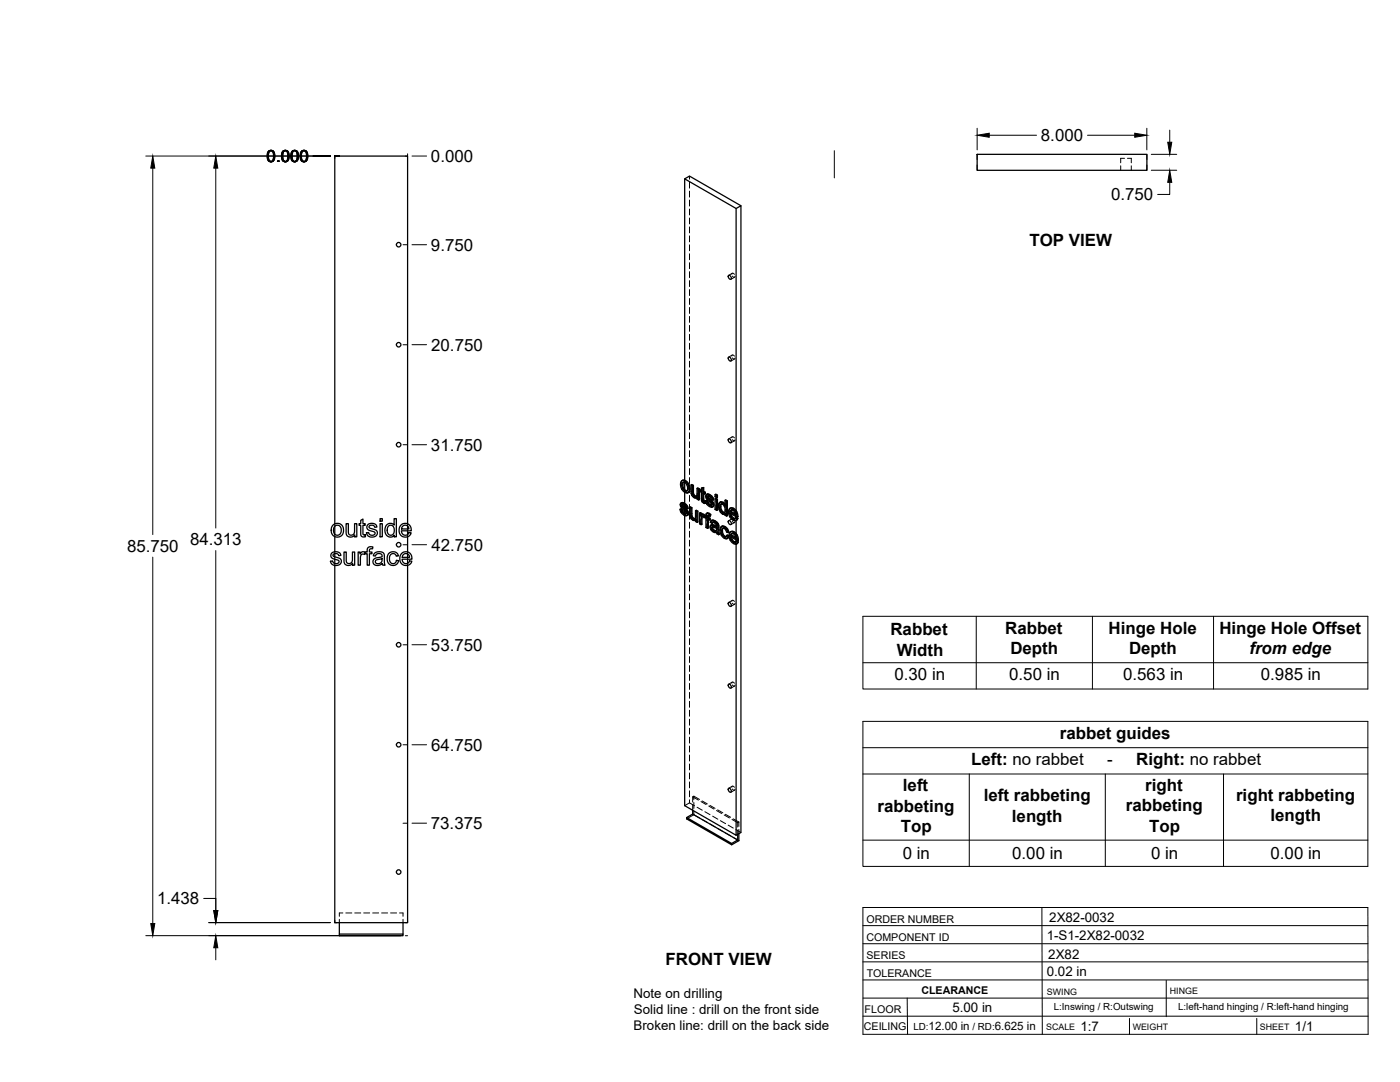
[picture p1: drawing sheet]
<svg xmlns="http://www.w3.org/2000/svg" width="559mm" height="432mm" viewBox="0 0 559 432" stroke-linecap="round" stroke-linejoin="round" font-family="sans-serif">
<!-- layer: Visible -->
<g fill="none" stroke="#000" stroke-width=".51">
<path d="M273.3 71.4l1.9-1.1 20.5 11.8M390 61.6h67.8v6.4h-67.8zM293.8 83.2l1.9-1.1v250.1l-1.9 1.1M290.8 109.9a.93 .93 0 0 1 .9 .5 .93 .93 0 0 1-.2 1.1l-.8-.9zM290.8 142.5a.93 .93 0 0 1 .9 .6 .93 .93 0 0 1-.2 1l-.8-.9zM290.8 175.1a.93 .93 0 0 1 .9 .6 .93 .93 0 0 1-.2 1l-.8-.8zM272.2 191.8l.6-.2 .9 .2zM272.2 191.8l-.4 .5-.2 1 .5 1.9 1.5 1.4 .8 .1 .5-.3M272.3 193.6l.3 1.4M272.6 195l.3-.1 .8 .8-.3 .2zM272.8 192.5l-.2 .9M272.9 194.9l-.3-1.5-.3 .2v-.3l.2-.6 .5-.2 1 .7 .4 1.3-.2 1.4h-.8"/>
<path d="M273.3 191.6v-120.2l20.5 11.8v120.6M273.3 192.6v2.8M273.3 196.4v4.5M273.4 192l1 1a1.88 1.88 0 0 1 1 2M273.7 195.7l.5 .2M273.7 191.8l1.2 1.3M274.6 193.3l.5 1.9 .3-.2-.2 1.2M275.1 195.2l-.2 1.2 .3-.2-.6 .5M275.8 193.5l.7 .4 .3-.2v3.2M276.5 193.9v3.1l.3-.1 .3 .6M276.5 197.1l.3 .6 .3-.2 .4 .4M276.8 197.7l.4 .4h.9"/>
<path d="M276.8 193.7l-.7-.4-.3 .2v3l.3 1.2 .8 .8a.97 .97 0 0 0 1.4 .1v.6l.5 .4M277.2 198.1l.5 .1M278 198.1l-.3 .1M278.2 194.9l.6 .4 .4-.2v4.3l-.4 .2v-4.3M278.3 198.6l-.3 .2M279.2 195.1l-.7-.4-.3 .2v2.7l-.5 .6M280 195.5l-.5 .1v.6l.5 .3v3.3l.9 1h.7l-.1-.7h-.6M280 194.8l.9-.2v1.5M280.6 194.8v1.5l.3-.2 .6 .3M280.6 196.3l.6 .3 .3-.2v.6l-.3 .2v-.6M280.6 199.7l.6 .2M280.7 200l.8 .1"/>
<path d="M280.9 194.6l-.9 .2v1.1l-.5-.3M280.9 197v2.6M281.2 197.2l-.6-.4v2.9l.4 .1M281.6 199.8l.6 .3M282.1 197.3l.7-.1 .6 .2M282.3 198.3l.6 .4M282.4 198.6l.2 .3 .4-.1 1.4 1.3M282.4 197.1l-.4 .3M282.5 197.4h.9l.7 .6M282.5 199.9l-.9-.1 .7 1.6 1.2 .9 1-.1M282.6 198.9l1.5 1.4 .3-.2 .4 .6M282.6 198v.1"/>
<path d="M282.7 198.4l-.1-.3-.3 .2 .1-.2 .9 .3 .6 1 .6 .2M282.8 197.2l-.9 .2-.2 .9 .4 .9 1.8 1.8-.1 .7M283 197.6l.8 .6 .3-.2 .5 .6M283.8 198.2l.5 .6 .3-.2 .2 .9-.3 .1-.2-.8M285.4 199l.3-.1 .7 .3-.4 .2zM285.4 197.4l.3-.2 .7 .4-.4 .2zM285.4 199v4.3l.6 .4M285.4 197.4v.8l.6 .4M286.4 199.2v4.3l-.4 .2v-4.3M286.4 197.6v.8l-.4 .2v-.8M289.4 199.7l.6 .3 .3-.1v5.9l-.3 .2v-6M290.3 199.9l-.6-.4-.3 .2v2.1l-.5-.7"/>
<path d="M133 209.4l1.7-.5 1.4 .4 .9 1.3v2.1l-.8 1.1-1.8 .5-1.5-.7-.7-1.6a2.9 2.9 0 0 1 .8-2.6zM133.5 210.1l1.2-.5 .6 .1 .6 .7 .3 1.7-.8 1.3-1.2 .2-.8-.7-.3-1.5zM133.6 210v3.2M133.6 214.2v6M138.2 209h.8l.1 3.8a1.31 1.31 0 0 0 1.7 .7 1.31 1.31 0 0 0 .7-1.7v-2.8h.9v5.2h-.8v-.7a1.86 1.86 0 0 1-2.2 .8 1.86 1.86 0 0 1-1.2-2.1zM144 207.7l.9-.6v1.9h.9v.7h-.9v3.4l.2 .3h.7l.1 .8h-1.3l-.6-.6v-3.9h-.7v-.7h.7zM146.7 209.5l.9-.5h1.6a1.47 1.47 0 0 1 1.2 1.3l-.8 .1a1.17 1.17 0 0 0-1.2-.9 1.17 1.17 0 0 0-1.1 .9l.4 .4 2.1 .6a1.6 1.6 0 0 1 .7 2 1.6 1.6 0 0 1-2 1l-1.5-.5-.7-1.2 .9-.2 .4 .8 .5 .3 1.3-.2a.73 .73 0 0 0 .3-.9 .73 .73 0 0 0-.9-.4l-1.1-.3a1.41 1.41 0 0 1-1-2.3zM151.7 209h.9v5.2h-.9zM151.7 207h.9v1h-.9zM154.2 209.6l1.2-.7a1.86 1.86 0 0 1 1.9 .7v-2.6h.9v7.2h-.8v-.6a2.17 2.17 0 0 1-2.7 .4 2.17 2.17 0 0 1-1.1-2.4zM155 210l1.3-.3 .9 1v1.9l-.8 1-1-.1-.7-.9-.1-1.5zM160 209.6a2.46 2.46 0 0 1 2.9-.5 2.46 2.46 0 0 1 1.2 2.7h-3.9l.3 1.1 .8 .6a1.46 1.46 0 0 0 1.9-1l.9 .1-.5 1-.9 .6-1.5 .1-1.2-.7-.7-1.7 .1-1.1z"/>
<path d="M160.7 210l.6-.4 1 .1 .6 .5 .3 .9h-2.9zM162.7 209v-146.7h-29.1v146.7M162.7 209.9v1.2M162.7 211.8v1.5M162.7 214.2v6.1M271.4 203.2l.6 .3M271.9 200.7l.7-.1 .6 .2M272 203.5l.4-.2 .2 .9-.3 .1zM272.1 201.7l.7 .4M272.2 202l1.1 .6M272.2 200.6l-.4 .2M272.3 204.3l.7 .6h.8"/>
<path d="M272.3 200.8h.9l.8 .6M272.4 203.3l-1-.1 .7 1.6 1.3 .9 .9-.1M272.4 202.3l1.5 1.4 .3-.2 .5 .7M272.5 201.4l-.1 .1M272.5 201.8l-.3-.3 1 .3 .5 1 .6 .3M272.6 200.6l-.9 .3-.2 .8 .4 .8 1.9 1.9-.2 .7M272.9 201l.7 .6 .4-.2 .4 .7M273 204.9l.6 .2M273.3 205.7v115.8l20.5 11.8v-116.1M273.3 203.9v.9l-.7-.6M273.3 201.9v.7M273.3 202.6l.9 .9"/>
<path d="M273.6 201.6l.5 .6 .3-.1 .3 .8-.4 .2-.2-.9M273.7 205.1h-.1M273.9 203.7l.4 .6 .4-.1 .1 .7M274.3 204.3l.2 .7 .3-.1-.2 .5M274.5 205l-.2 .6 .3-.2-.4 .4M275.2 202.4l.7 .4 .3-.2v3.2M275.9 202.8v3.2l.3-.2 .3 .6M275.9 206l.2 .6 .4-.2 .4 .4M276.1 206.6l.5 .4h.9M276.2 202.6l-.7-.4-.3 .2v3.1l.3 1.1 .8 .8a.97 .97 0 0 0 1.4 .1M276.6 207l.6 .2M277.5 207l-.3 .2"/>
<path d="M277.6 203.8l.6 .4 .4-.2v4.3l-.4 .2v-4.3M277.7 207.5v.7l.5 .3M277.7 207.5l-.2 .2M278.6 204l-.7-.4-.3 .2v2.7l-.4 .7M279.2 204.7l.6 .4 .3-.2v.5l.4-.2M279.8 205.1v.6l.7-.5 .4 .1M280 206.4l.2 2.8-.4 .2v-2.2M280.1 204.9l-.6-.3-.3 .1v4.3l.6 .4M280.2 205.3h.7l.6 .4M280.3 206.1v.1M280.6 205.4l.6 .5M281 206.6l-.8-.5-.2 .3 .3-.2-.1 .8"/>
<path d="M281.2 200.3l.1 .7M281.2 206.4l.6 .4v3.7l.6 .4M281.2 206.4v-.3l-.2 .5M281.2 206.5l-.2 .1M282.2 204.9h.9l.6 .4M282.2 200.1l.3-.2 .3 .8-.3 .2zM282.4 206.6l.7 .4 .3-.2v.6l-.3 .1v-.5M282.5 204.7l-.5 .2M282.5 200.9l.6 .6h.9M282.7 207.3v3.4l-.3 .2v-3.8l.7 .4M282.7 205.7v.7M282.8 205.1l.6 .4 .3-.2-.4 .8 .1-.6"/>
<path d="M282.8 200.7l.7 .7M283.1 204.9l-.6-.2-.5 .2-.2 1.3-.6-.3 .6-.1M283.1 201.5l.7 .2M283.3 206.1a.46 .46 0 0 0-.5-.5 .46 .46 0 0 0-.4 .6v.4l.3-.2 .7 .4M283.8 209.6l.8-.2 1.4 .5M283.9 201.7h-.1M284.1 210.7l.2 .6 .3-.2 .5 .5M284.1 200.3l.4 .6 .3-.2 .2 .8M284.2 210.4l-.1 .3 .3-.2 .2 .6M284.2 209.4l-.5 .2M284.3 211.3l.5 .5h1h-1M284.3 210.3l-.1 .1"/>
<path d="M284.3 207.7l.9 .4 .3-.2 .8 .6M284.4 210.3l.8 .3a.72 .72 0 0 1 .8 .6 .72 .72 0 0 1-.5 .8M284.4 210.3l-.2 .1M284.4 210.3v.2M284.5 200.9l.1 .7 .4-.1-.2 .5M284.5 208.4l-.4 .5 .2-.4 .5-.1 1.1 1a.48 .48 0 0 1 0 .8 .48 .48 0 0 1-.7-.3l-.9-.3M284.6 209.4l-1 .3-.2 .9 .7 1.3 1.1 .6a.64 .64 0 0 1 1 .5l.6 .4M284.6 201.6l-.1 .6 .3-.2-.5 .4M284.6 207.6l-.7 .2M285.2 208.1l.8 .5 .3-.1 .4 .5M285.5 207.9l-.9-.3-.8 .3-.3 .5 .6 .5M286 208.6l.4 .6 .3-.2 .2 .7"/>
<path d="M286.4 209.2l.2 .6 .3-.1 .1 2.9M286.6 209.8l.1 3 .3-.2 .1 .6-.3 .2-.1-.6M287.4 202.4l.3 1.4M287.5 200.4h1.2l.6 .6M287.7 201.3h.8l.6 .8 .3 1.5-.3 1M287.7 201.3l-.3 1.1 .3-.2 .3 1.4M287.7 203.8l.3-.2 .8 .8-.4 .2zM287.8 201.2l-.1 .1M287.8 200.3l-.5 .2M288 201.1l-.3 1.1M288.1 212v.1a1.11 1.11 0 0 0 .7 1.4l.6 .5M288.2 210.1l.9 .2 .3-.2 1 1"/>
<path d="M288.3 213.4l.8 .8h.8M288.4 200.6l.5 .5h.5M288.4 204.6h.7M288.5 209.9l-.6 .3M288.6 210.8l-.2 1M288.7 200.4l-.8-.2-.8 .4-.3 .8v1.3l.9 1.9 1 .7 .7-.2v.5l.6 .4M288.8 204.4l.4 .1M289.1 210.3l.8 .6a1.42 1.42 0 0 1 1 1.5l-.3 .1-.5-1.3M289.4 210.1l-.9-.2-.7 .3-.4 .8v1.1l.4 1.3 .7 1 1 .6h.6M289.4 205.1l-.2 .2M290 213.7l.6 .4M290.6 212.5l-.6-.2-.7-1.2-.9-.3-.3 1.2 .3-.2 .3 1.4"/>
<path d="M290.6 214.1l.4-.1-.2 .5-.7 .5zM290.8 207.8a.93 .93 0 0 1 .9 .5 .93 .93 0 0 1-.2 1.1l-.8-.9zM291 214l-.7-.5-.6 .8-.6-.1M291.3 202.9h.9a1.84 1.84 0 0 1 1.8 1.2M291.5 204.3l2 1.2-.3-1.1-.9-.9-.6 .1-.2 .7 .3-.2 1.7 1M291.5 212.3l.8-.1a2.05 2.05 0 0 1 2 1.3M291.7 213.6l2 1.2-.4-1.3-.9-.6-.5 .1-.2 .6 .3-.2 1.7 1M291.8 205l.3 .9M291.8 206.1l.7 .8h.9M292 203.5l-.2 .6M292 215.5l.8 .8h.8M292 214.4l.3 .9"/>
<path d="M292.2 212.9l-.2 .5M292.5 203l1 1a1.97 1.97 0 0 1 1 2.1M292.5 206.9l.6 .2M292.7 212.4l1 1a1.83 1.83 0 0 1 1 1.8v.2M292.8 216.3l.5 .2M292.8 202.8l-.8-.2-1 .7-.2 1.4 .3 1.1 .7 1.1 1.2 .9h.7l.8-.9M293 212.2l-.8-.2-.9 .5-.3 1.9 1 2 .9 .6 .9 .2M293.3 207l-.2 .1M293.5 216.4l-.2 .1M293.5 206.6l.7 .5M293.7 204.3l.5 1.9 .3-.1-.3 .1M293.7 216l.7 .5"/>
<path d="M293.8 206.2v.3M293.8 207.7v5.2M293.8 215.5v.5M293.9 213.7l.5 1.9 .3-.2-.3 .2M294.2 206.4l-2.8-1.6 .4 1.3 .3-.2 .8 .9M294.4 215.8l-2.8-1.6 .4 1.3 .3-.2 .8 .8M294.5 206.9l-.7 .8M294.5 206.9l-.6-.5-.8 .7M294.7 216.3l-.7 .8M294.7 216.3l-.9 .9M294.7 216.3l-.7-.5-.7 .7M132.4 220.7l1.2-.5h1.1a1.53 1.53 0 0 1 1.4 1.5l-.9 .1a1.17 1.17 0 0 0-1.1-.9 1.17 1.17 0 0 0-1.2 .8l.4 .4 2.2 .7a1.64 1.64 0 0 1 .5 2.1 1.64 1.64 0 0 1-2.1 .8l-1.3-.4-.7-1.3 .9-.2 .4 .9 .6 .2 1.2-.2a.81 .81 0 0 0 .2-1 .81 .81 0 0 0-1-.4l-1.2-.3a1.35 1.35 0 0 1-.6-2.3z"/>
<path d="M133.6 220.9v1.3M133.6 223.2v1.7M137.3 220.3h.9v3.8a1.31 1.31 0 0 0 1.7 .7 1.31 1.31 0 0 0 .8-1.7v-2.8h.9v5.3h-.8v-.8a1.86 1.86 0 0 1-2.3 .8 1.86 1.86 0 0 1-1.2-2zM143 220.3h.7v.8a1.27 1.27 0 0 1 2.1-.7l.8-.1v-1.2a1.56 1.56 0 0 1 2.2-.8l-.1 .7a.81 .81 0 0 0-.9 0 .81 .81 0 0 0-.4 .8v.5h1.1v.7h-1.1v4.6h-.8v-4.6h-.8v-.4l-.3 .7-.8-.2-.7 .5-.2 4h-.8zM149.4 220.9l1.5-.7 1.3 .1 .9 .4 .6 4.9h-.9l-.2-.7-1.3 .7h-1.3l-.7-.3-.4-.7a1.74 1.74 0 0 1 2-2.1l.6-.1a.8 .8 0 0 0 1-.8 .8 .8 0 0 0-1.1-.7l-1.1 .2-.4 .8-.9-.1zM150.1 223.5l2.4-.6v.3a1.44 1.44 0 0 1-1 1.7 1.44 1.44 0 0 1-1.7-.8zM155.2 220.9l1.2-.7 1.4 .1 .8 .6 .4 .9-.8 .2a1.44 1.44 0 0 0-1.9-1 1.44 1.44 0 0 0-.9 1.9l.4 1.5 .7 .5 1.1-.1 .6-1.2 .9 .1-.5 1.2a2.49 2.49 0 0 1-3.2 .2 2.49 2.49 0 0 1-.8-3.1zM160.3 220.9a2.46 2.46 0 0 1 2.9-.4 2.46 2.46 0 0 1 1.2 2.7h-3.9l.2 .9 .8 .8a1.46 1.46 0 0 0 2-1l.8 .3-.4 .7-.9 .7h-1.6l-1.1-.6-.6-1-.1-1 .1-1zM161 221.3l.6-.3h1l.6 .4 .3 1h-3zM162.7 225.6v142.6h-29.1v-142.6M162.7 221v1.4M162.7 223.2v1.6"/>
<path d="M290.8 240.4a.93 .93 0 0 1 .9 .6 .93 .93 0 0 1-.2 1l-.8-.8zM290.8 273a.93 .93 0 0 1 .9 .6 .93 .93 0 0 1-.2 1l-.8-.8zM290.8 314.6a.93 .93 0 0 1 .9 .5 .93 .93 0 0 1-.2 1.1l-.8-.9zM276.5 323.4v1.5l-2.4 1.4v.5l17.9 10.3v-.5l-17.9-10.3M276.5 324.9l17.9 10.3-2.4 1.4M294.4 333v2.2M294.9 332.7v2.8l-2.9 1.6M135.4 368.2v5.2h25.5v-.6h-25.5M160.9 368.2v4.6"/>
<circle cx="159.1" cy="97.7" r=".9"/>
<circle cx="159.1" cy="137.6" r=".9"/>
<circle cx="159.1" cy="177.5" r=".9"/>
<circle cx="159.1" cy="217.4" r=".9"/>
<circle cx="159.1" cy="257.3" r=".9"/>
<circle cx="159.1" cy="297.2" r=".9"/>
<circle cx="159.1" cy="348" r=".9"/>
</g>
<!-- layer: Hidden -->
<g fill="none" stroke="#000" stroke-width=".4">
<path d="M275.2 70.3v1.2M275.2 72.7v2.4M275.2 76.3v2.4M275.2 79.8v2.4M447.3 66.2v1.8M448.8 63.2h-1.5v1.8M450 63.2h1.5v1.8M451.5 66.2v1.8M275.2 83.4v2.4M275.2 87v2.4M275.2 90.6v2.3M275.2 94.1v2.4"/>
<path d="M275.2 97.7v2.4M275.2 101.3v2.4M275.2 104.8v2.4M275.2 108.4v2.4M275.2 112v2.4M275.2 115.6v2.3M275.2 119.1v2.4M292.1 109.5l.4-.5 .6 .5M292.3 109.1l-1.5 .8M292.3 110.2l.6 .5 .5-.5M293.2 110.6l-1.5 .9M275.2 122.7v2.4"/>
<path d="M275.2 126.3v2.4M275.2 129.9v2.3M275.2 133.4v2.4M275.2 137v2.4M275.2 140.6v2.4M275.2 144.1v2.4M275.2 147.7v2.4M275.2 151.3v2.4M275.2 154.9v2.3M275.2 158.4v2.4M292.1 142.1l.4-.5 .6 .5M292.3 141.7l-1.5 .8"/>
<path d="M292.3 142.8l.6 .5 .5-.4M293.2 143.3l-1.5 .8M275.2 162v2.4M275.2 165.6v2.4M275.2 169.1v2.4M275.2 172.7v2.4M275.2 176.3v2.4M275.2 179.9v2.3M292.1 174.7l.4-.4 .6 .5M292.3 174.3l-1.5 .9M292.3 175.5l.6 .4 .5-.4M293.2 175.9l-1.5 .8"/>
<path d="M271.9 193.1l.5 1.9-.3 .2M272.4 195l1.3 1.3-.3 .2M272.5 191.6l-.9 1.7M272.8 192.5l-.2 .1M272.9 192.4h.8l-.3 .2M273.3 191.6v1M273.3 195.4v1M273.7 192.4l.8 .9-.4 .2M273.7 196.3l.9 .3-.3 .1M274.5 195.7l-.3 .2M274.5 193.3l.3 1.4-.4 .2M274.8 194.7l-.1 .7-.5 .5"/>
<path d="M274.9 196.5l-.3 .1M275.2 183.4v2.4M275.2 187v2.4M275.2 190.6v2.4M275.2 194.1v2.4M275.2 197.7v2.4M276.1 193.3l.1 3.4-.3 .2M276.2 196.7l.2 .7-.3 .1M276.4 197.4l.4 .6-.3 .1M276.8 198l.6 .5-.3 .1M277.4 198.5l.7 .2 .5-.3-.3 .2M278 198.1h.1"/>
<path d="M278.1 198.1h.1M278.3 198l-.4 .2M278.4 198.6h-.1M278.4 197.8l-.3 .3M278.5 194.7v2.7l-.4 .6M278.6 198.4v.7l-.3 .1M278.6 199.1l.6 .3M279.8 196l.5 .3-.3 .2M279.8 195.4v.6l-.3 .2M280 195.5l.3 .2M280.3 196.3v3.3l-.3 .2M280.3 194.6v1.1l-.3 .2"/>
<path d="M280.3 199.6l.3 .5-.3 .2M280.6 196.8l.3-.2v.4M280.9 196.6l.6 .4M281.9 199.7l.5 1.3-.4 .1M282 197.8l.1 .7-.3 .2M282.1 197.4l-.4 .6M282.1 198.5l.4 .6-.3 .2M282.3 197.2l-.5 .4M282.5 198l.3-.2-.2 .2M282.5 199.1l1.6 1.6-.3 .2M282.7 197.9l-.3 .1M282.8 197.8l.6 .2-.3 .2"/>
<path d="M283.4 198l.6 .5-.3 .2M284 198.5l.2 .7-.3 .2M284.2 199.2l.6 .3M285.7 197.2v.9l-.3 .1M285.7 198.9v1.5M285.7 198.1l.7 .3M289.7 199.5v2.1l-.3 .2M133.6 209v1M133.6 213.2v1M162.7 209v.9M162.7 211.1v.7M162.7 213.3v.9"/>
<path d="M271.7 203.1l.5 1.3-.3 .2M271.8 201.3l.2 .6-.3 .2M271.9 200.8l-.4 .6M272 201.9l.4 .6-.3 .2M272.1 200.6l-.5 .4M272.2 204.4l1.1 1-.3 .1M272.3 201.4l.3-.2-.1 .2M272.4 202.5l1.6 1.6-.3 .2M272.6 201.3l-.4 .1M272.6 201.2l.6 .2-.3 .2M273.2 201.4l.6 .6-.3 .1M273.3 200.9v1"/>
<path d="M273.3 202.6v1.3M273.3 204.7v1M273.3 205.4l.8 .2-.3 .2M273.8 204.9h.2M273.8 202l.2 .6-.3 .2M274 204.1l.2 .5-.4 .1M274 204.9l-.3 .2 .3-.2M274 202.6l.7 .3M274.2 204.6l-.2 .3M274.5 205.6h-.4M275.2 201.3v2.4M275.2 204.9v2.3"/>
<path d="M275.2 208.4v2.4M275.2 212v2.4M275.2 215.6v2.4M275.2 219.2v2.3M275.5 202.2l.1 3.4-.3 .2M275.6 205.6l.2 .7-.3 .2M275.8 206.3l.4 .6-.3 .2M276.2 206.9l.6 .5-.3 .2M276.8 207.4l.7 .2 .5-.3-.2 .2M277.5 207h.1M277.7 206.9l-.4 .2M277.8 206.7l-.3 .3"/>
<path d="M277.9 203.6v2.8l-.4 .5M278 207.3v.7l-.3 .2M278 208l.6 .3M279.5 207.3v1.6l-.3 .1M279.5 208.9l.7 .3M279.5 204.6v1.5M280.1 205.4v.1M280.3 206.1l.2-.2-.3 .2M280.4 205.2l-.6 .5M280.4 206l-.3 .1M280.5 205.9l.4 .1-.3 .2M280.6 200.1l.5 .5-.3 .1"/>
<path d="M280.9 206l.4 .4M281.1 200.6l.5 .2M281.2 206.1l.3-.2-.2 .5M281.5 205.7v.1M281.5 206.3l.6 .3-.3 .2M281.5 205.9l-.2 .5M281.5 205.7l-.3 .3M281.8 205.8l.3 .2M282.1 209v1.3l-.3 .2M282.1 210.3l.6 .4M282.1 206.6v1.3M282.2 205l-.1 1-.3 .2"/>
<path d="M282.3 204.7l-.5 .4M282.4 207.1l.3-.2v.4M282.4 201l1.1 1-.3 .1M282.5 205.7h.2M282.7 206.9l.7 .5M282.8 205.5l.4 .1-.3 .2M283.2 205.6l.4 .3M283.5 202l.8 .2-.3 .2M283.7 210.1l.4 1.1-.4 .2M283.8 208.2l.6 .5M283.8 209.6l-.4 .7M284 201.5h.1"/>
<path d="M284 209.4l-.5 .4M284.1 211.2l.9 .9-.3 .2M284.1 207.7l-.6 .7M284.1 201.5l-.2 .2M284.1 200.7l.2 .5-.3 .1M284.2 201.5l-.4 .2M284.2 207.6l-.4 .3M284.3 201.2l-.2 .3M284.4 208.4l.4-.2-.3 .2M284.5 210.2l.2-.1zM284.5 210.2l-.2 .1M284.6 210.1l-.4 .2"/>
<path d="M284.6 202.2h-.3M284.7 210.1l1.6 .5-.3 .2M284.8 208.2l.6 .2-.3 .2M285 212.1l.7 .2-.3 .2M285.4 208.4l.7 .7-.3 .2M285.7 212.3l.7-.1-.4 .2M285.7 201.6v1.6l-.3 .1M285.7 203.2l.7 .3M286 209.9l.3 .1M286 211.7l-.3 .2M286.1 209.1l.2 .7-.3 .2M286.2 211.5l-.4 .3"/>
<path d="M286.3 210.6l-.1 .9-.3 .2M286.3 209.8l-.3 .4M286.4 212.2l.1 .7-.3 .1M286.5 212.9l.6 .3M287.1 201.8l.2 1.3-.3 .2M287.3 200.7l-.2 1.1-.3 .2M287.3 203.1l.6 1.1-.4 .2M287.6 200.3l-.6 .6M287.7 211.4l.5 1.9-.3 .2M287.9 204.2l.8 .8-.3 .1M287.9 210.3l-.2 1.1-.3 .2M288 201.1h.7l-.3 .2"/>
<path d="M288 201.1l-.2 .1M288 201.1h.1M288.1 201l-.3 .2M288.2 213.3l1.2 1.3-.3 .2M288.2 210l-.6 .5M288.6 210.8l-.2 .1M288.7 210.7l.8 .1-.4 .1M288.7 205l.6 .1 .4-.2-.3 .2M288.7 201.1l.8 .8-.4 .2M289.4 201.1l.3 .5M289.4 214.6l1 .2M289.5 210.8l.5 .5-.3 .2"/>
<path d="M289.5 201.9l.3 1.5-.4 .2M289.5 205.1h-.1M289.7 204.9v.6l-.3 .1M289.7 205.5l.6 .3M289.8 203.4l-.2 .7-.4 .4 .3-.1M290 211.3l.3 .8-.3 .2M290 214.1l-.1 .1M290.3 212.1l.6 .3M290.3 213.5l-.6 .8M291.1 204.1l.5 1.9-.3 .2M291.3 213.5l.5 1.9-.4 .2M291.4 204.8l.4-.1v.3"/>
<path d="M291.6 206l1.3 1.4-.4 .1M291.6 202.7l-.8 1.6M291.6 214.2l.4-.2v.4M291.8 204.7l2.7 1.5M291.8 215.4l1.3 1.3-.3 .2M291.8 212.1l-.5 1.4-.3 .2M292 214l2.7 1.6M292 203.5l-.2 .1M292.1 207.4l.4-.5 .6 .5M292.1 203.4l.7 .1-.3 .1M292.2 212.9h-.2M292.3 207l-1.5 .8"/>
<path d="M292.3 212.7l.7 .1-.3 .2M292.3 208.1l.6 .5 .5-.5M292.8 203.5l.8 .8-.3 .2M292.9 207.4l1 .2-.3 .2M293 212.8l.8 .9-.3 .2M293.2 208.5l-1.5 .9M293.5 206.9h-.1M293.5 206.9l-.2 .1M293.5 205.1l.4 .2M293.6 206.8l-.4 .2M293.6 204.3l.3 1-.4 .2M293.7 216.3h-.1"/>
<path d="M293.7 216.3l-.2 .1M293.7 214.4l.4 .3M293.8 216.2l-.4 .2M293.8 213.7l.3 1-.4 .1M293.8 216v1.2l.3-.2-1-.3M293.8 203.8v2.4M293.8 206.5v1.2M293.8 212.9v2.6M293.9 206.4l-.4 .5M294 215.8l-.3 .5M294.1 207.5l-.2 .1M294.3 216.9l-.2 .1"/>
<path d="M133.6 220.2v.7M133.6 222.2v1M133.6 224.9v.7M162.7 220.3v.7M162.7 222.4v.8M162.7 224.8v.8M275.2 222.7v2.4M275.2 226.3v2.4M275.2 229.9v2.4M275.2 233.4v2.4M275.2 237v2.4M292.3 239.6l-1.5 .8"/>
<path d="M275.2 240.6v2.4M275.2 244.2v2.3M275.2 247.7v2.4M275.2 251.3v2.4M275.2 254.9v2.4M275.2 258.4v2.4M292.1 240l.4-.5 .6 .5M292.3 240.7l.8 .5 .3-.5M293.2 241.2l-1.5 .8M275.2 262v2.4M275.2 265.6v2.4M275.2 269.2v2.3"/>
<path d="M275.2 272.7v2.4M275.2 276.3v2.4M275.2 279.9v2.4M292.1 272.6l.4-.4 .6 .5M292.3 272.2l-1.5 .9M292.3 273.3l.6 .5 .5-.4M293.2 273.8l-1.5 .8M275.2 283.4v2.4M275.2 287v2.4M275.2 290.6v2.4M275.2 294.2v2.3M275.2 297.7v2.4"/>
<path d="M275.2 301.3v2.4M275.2 304.9v2.4M275.2 308.5v2.3M275.2 312v2.4M275.2 315.6v2.4M275.2 319.2v1.2M276.5 318l2.3 1.3M276.9 319v-1.3l-.4 .3v2.1M276.9 317.7l2.3 1.3M279.8 319.9l2.1 1.2M280.2 319.6l2.1 1.2M292.1 314.2l.4-.5 .6 .5"/>
<path d="M292.3 313.8l-1.5 .8M292.3 314.9l.8 .5 .3-.5M293.2 315.3l-1.5 .9M275.2 320.4l-1.9 1.1M275.2 320.4l2 1.2M276.5 321.3v2.1M276.9 325.1l-2.8 1.7M276.9 320.3v2.3M276.9 323.8v1.3M276.9 325.1l2.3 1.4M278.2 322.2l2.1 1.1M280.2 327l2.1 1.2"/>
<path d="M281.3 323.9l2.1 1.2M282.9 321.7l2 1.2M283.4 321.4l2 1.2M283.4 328.8l2 1.2M284.4 325.7l2.1 1.2M286 323.5l2.1 1.2M286.4 323.2l2.1 1.2M286.4 330.6l2.1 1.2M287.5 327.5l2.1 1.2M289.1 325.2l2 1.2M289.5 325l2.1 1.2M289.5 332.4l2.1 1.2"/>
<path d="M290.6 329.3l2.1 1.2M292.2 327l2.2 1.3 .5-.2M292.6 326.8l2.3 1.3M292.6 334.2l2.3 1.3M293.7 331.1l2 1.1M294.4 328.3v1.8M294.4 331.2v1.8M294.9 328.1v1.7M294.9 331v1.7M135.4 366.9v1.3M136.8 364.3h-1.4v1.4M138 364.3h2.4"/>
<path d="M141.6 364.3h2.4M145.2 364.3h2.4M148.8 364.3h2.3M152.3 364.3h2.4M155.9 364.3h2.4M159.5 364.3h1.4v1.4M160.9 366.9v1.3"/>
</g>
<!-- layer: Reference -->
<g fill="none" stroke="#000" stroke-width=".4">
<path d="M133.6 62.3h1.8M134.5 62.3h-.9h1.8h-1.8v.9M162.7 61.4v.9h-.9M390 61.6v2.1M390 65.8v2.2M457.8 61.6v2.1M457.8 65.8v2.2M160.9 97.7h1.8M160.9 137.6h1.8M160.9 177.5h1.8M160.9 217.4h1.8M160.9 257.3h1.8"/>
<path d="M160.9 297.2h1.8M160.9 328.5h1.8M133.6 367.3v.9h.9M161.8 373.4h.9M162.7 367.3v.9h-.9"/>
</g>
<!-- layer: Hidden Narrow -->
<path d="M276.1 196l-.3 .2M278.5 197l-.3 .2M280.3 198.8l-.3 .1M273.3 203.5l-.3 .1M275.5 204.9l-.3 .2M277.9 205.9l-.3 .2M282.1 205.6l-.3 .1M283.5 200l-.3 .2M285.3 210.3l-.4 .2M286.3 210.9l-.3 .1" fill="none" stroke="#000" stroke-width=".4"/>
<!-- layer: Visible Narrow -->
<path d="M276.8 196.1l-.3 .2M280.9 199.2l-.3 .1M283.5 199.2l-.3 .2M273.3 202.6l-.3 .2M276.2 205l-.3 .2M282.7 206l-.3 .2M285.2 209.6l-.3 .2M286.9 210.3l-.3 .2M286.9 211.3l-.3 .2" fill="none" stroke="#000" stroke-width=".4"/>
<!-- layer: Titleblock -->
<path d="M344.4 362.2h201.6l.1 50.6h-201.7zM344.4 376.6h201.6M344.4 369.4h201.6M415.9 362.2l.1 50.6M344.4 383.9h201.6M344.4 398.3h201.6M344.4 391.1h201.6M362.1 398.3l.1 14.4M465.5 391.3v14.4M344.4 405.5h201.7M450.8 406.4v6.4M501.6 406.4v6.4" fill="none" stroke="#000" stroke-width=".4"/>
<!-- layer: Custom Tables -->
<path d="M344.4 246h201.6v29h-201.6zM389.7 246v29M436 246v29M484.4 246v29M344.4 264.5h201.6M344.4 287.9h201.6v57.9h-201.6zM344.4 298.4h201.6M344.4 308.9h201.6M386.9 308.9v36.9M441.2 308.9v36.9M488.4 308.9v36.9M344.4 335.3h201.6" fill="none" stroke="#000" stroke-width=".4"/>
<!-- layer: FD_Dimensions -->
<g fill="none" stroke="#000" stroke-width=".4">
<path d="M390 51.2v8.6M394.8 54h18.9M434.1 54h18.8M457.8 51.2v8.6M466.9 51.9v4.9M58.2 62.3h73.7M61 67.1v146.2M86.1 67.1v143.6M164.4 62.3h5.9M459.5 61.6h10.2M459.5 67.9h10.2M466.9 72.8v4.8h-4.8"/>
<path d="M164.4 97.7h5.9M164.4 137.6h5.9M164.4 177.5h5.9M86.1 219.7v143.7M164.4 217.4h5.9M61 222.3v146.3M164.4 257.3h5.9M164.4 297.2h5.9M164.4 328.5h5.9M81.3 358.5h4.8M58.2 373.4h101.8M83.3 368.2h48.6"/>
<path d="M86.1 378.2v4.9"/>
</g>
<path d="M390 54l4.8-.8v1.6zM452.9 53.2l4.9 .8-4.9 .8zM466.1 56.8h1.6l-.8 4.8zM61 62.3l.8 4.8h-1.6zM86.1 62.3l.8 4.8h-1.6zM466.9 67.9l.8 4.9h-1.6zM60.2 368.6h1.6l-.8 4.8zM85.3 363.4h1.6l-.8 4.8zM86.1 373.4l.8 4.8h-1.6z" fill="#000" stroke="#000" stroke-width=".4"/>
<!-- layer: Smart Centers -->
<path d="M333 60.1v10.9" fill="none" stroke="#000" stroke-width=".4"/>
<g font-size="6.7">
<text x="415.5" y="56.3">8.000</text>
<text x="106.4" y="64.6">0.000</text>
<text x="172" y="64.6">0.000</text>
<text x="443.5" y="80">0.750</text>
<text x="172" y="100">9.750</text>
<text x="410.9" y="98.2">TOP VIEW</text>
<text x="172.1" y="139.9">20.750</text>
<text x="172" y="179.9">31.750</text>
<text x="50.7" y="220.2">85.750</text>
<text x="75.8" y="217.6">84.313</text>
<text x="172.2" y="219.8">42.750</text>
<text x="355.4" y="253.6">Rabbet</text>
<text x="401.2" y="252.9">Rabbet</text>
<text x="442.5" y="252.9">Hinge Hole</text>
<text x="486.7" y="252.9">Hinge Hole Offset</text>
<text x="172" y="259.7">53.750</text>
<text x="357.9" y="261.6">Width</text>
<text x="403.3" y="261">Depth</text>
<text x="450.6" y="261">Depth</text>
<text x="498.7" y="261">from edge</text>
<text x="357" y="271.4">0.30 in</text>
<text x="402.8" y="271.4">0.50 in</text>
<text x="448.3" y="271.4">0.563 in</text>
<text x="503.3" y="271.4">0.985 in</text>
<text x="172" y="299.6">64.750</text>
<text x="423" y="294.8">rabbet guides</text>
<text x="387.6" y="305.4">Left: no rabbet</text>
<text x="441.9" y="305.4">-</text>
<text x="453.5" y="305.4">Right: no rabbet</text>
<text x="360.4" y="315.8">left</text>
<text x="457.1" y="315.8">right</text>
<text x="350.3" y="323.9">rabbeting</text>
<text x="392.7" y="319.8">left rabbeting</text>
<text x="449.4" y="323.8">rabbeting</text>
<text x="493.4" y="319.8">right rabbeting</text>
<text x="403.9" y="327.9">length</text>
<text x="507" y="327.8">length</text>
<text x="172" y="330.9">73.375</text>
<text x="359.5" y="331.9">Top</text>
<text x="458.6" y="331.9">Top</text>
<text x="360.3" y="342.9">0 in</text>
<text x="404" y="342.9">0.00 in</text>
<text x="459.4" y="342.9">0 in</text>
<text x="507.1" y="342.9">0.00 in</text>
<text x="62.7" y="360.9">1.438</text>
<text x="265.7" y="385.2">FRONT VIEW</text>
</g>
<g font-size="5.3">
<text x="418.8" y="368">2X82-0032</text>
<text x="417.8" y="375.1">1-S1-2X82-0032</text>
<text x="418.4" y="382.5">2X82</text>
<text x="417.8" y="389.5">0.02 in</text>
<text x="252.9" y="398.4">Note on drilling</text>
<text x="253" y="404.9">Solid line : drill on the front side</text>
<text x="380.1" y="404">5.00 in</text>
<text x="252.9" y="411.2">Broken line: drill on the back side</text>
<text x="431.3" y="411.5">1:7</text>
<text x="516.9" y="411.5">1/1</text>
</g>
<g font-size="4.6">
<text x="370.6" y="411.2">12.00 in</text>
<text x="397" y="411.2">6.625 in</text>
</g>
<g font-size="4.3">
<text x="345.8" y="368.4">ORDER NUMBER</text>
<text x="345.8" y="375.5">COMPONENT ID</text>
<text x="345.8" y="382.7">SERIES</text>
<text x="345.9" y="389.9">TOLERANCE</text>
<text x="367.7" y="396.7">CLEARANCE</text>
<text x="345.1" y="404.3">FLOOR</text>
<text x="344.8" y="411.1">CEILING</text>
</g>
<g font-size="3.9">
<text x="420.6" y="403.1">L:Inswing / R:Outswing</text>
<text x="470.2" y="403.1">L:left-hand hinging / R:left-hand hinging</text>
<text x="364.6" y="411.2">LD:</text>
<text x="388.2" y="411.2">/ RD:</text>
</g>
<g font-size="3.5">
<text x="417.9" y="397">SWING</text>
<text x="466.9" y="396.9">HINGE</text>
<text x="417.5" y="410.9">SCALE</text>
<text x="452.1" y="410.9">WEIGHT</text>
<text x="502.9" y="410.9">SHEET</text>
</g>
</svg>
